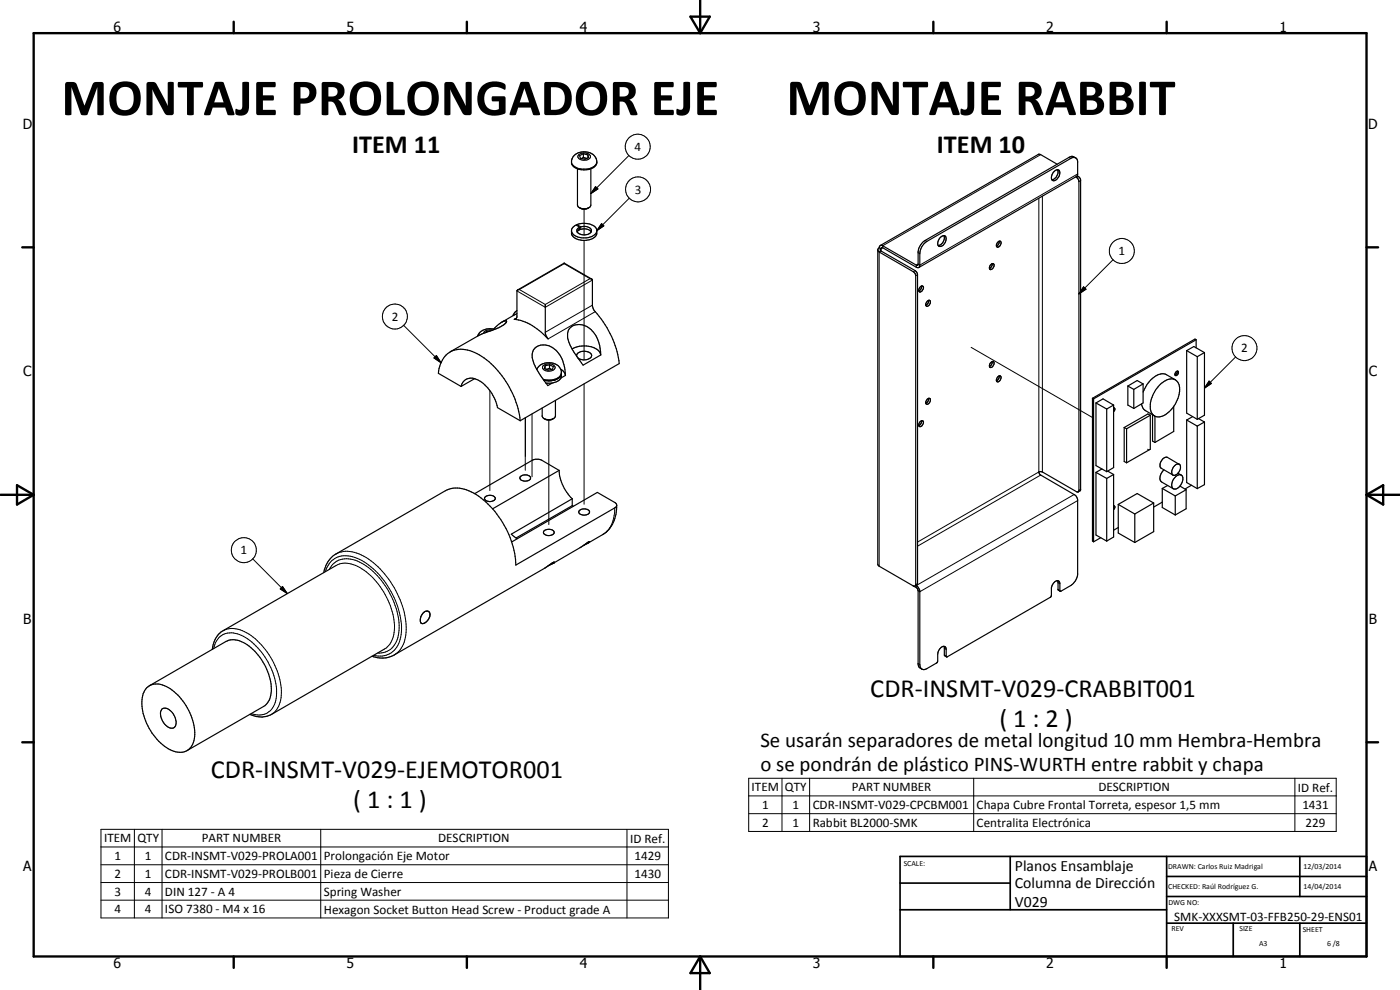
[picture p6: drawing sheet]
<svg xmlns="http://www.w3.org/2000/svg" width="420mm" height="297mm" viewBox="0 0 420 297" stroke-linecap="round" stroke-linejoin="round" font-family="sans-serif">
<g fill="none" stroke="#000" stroke-width=".3">
<path d="M171.5 48.6a3.1 3.1 0 0 0 3.1 2.1 3.9 3.9 0 0 0 4.5-1.9v-.2M173.7 46.4a2.47 2.47 0 0 1 3.5 .4 1.7 1.7 0 0 1-2.3 1.2 1.1 1.1 0 0 1-1.2-.4 1.1 1.1 0 0 1 0-1.2zM178.7 56l.7 .7-2.1 1.4zM188.8 46.7l-11.5 11.4M188.8 59.5l-9.7 9.7M311.8 59.5v82.1l-36.4 21M312.3 46.4l-47.4 27.3v.6l-.5 .4v.6l-.5 .3v94.3M312.8 58.8v82.8M320.8 47.2l.5 .3M323.4 52.2l-47.4 27.3-.5-.3-.5 .3v.7M323.6 53l-.5 .3M324.3 54.1l-.5 .4"/>
<path d="M175.3 62.8v7.7M175.3 72.1v35.9M180.5 67.1l.7 .7-2.1 1.4zM275.5 75.8l.5 .3M277.7 72.1l.5 .3M334 77.9l-10.2 10.3M121.1 97.6l11.3 11.2M147.8 99.1a2.19 2.19 0 0 0-2.7 .9M155 95.4l-.7 .4M155.9 86.9l13.4-7.8 7.8 4.5-13.5 7.8zM177.8 91.6l-14.2 8.1M177.8 84l-14.2 8.2-8.5-4.9"/>
<path d="M178.6 93.5l-14.1 8.2M274.6 81.2l-.5 .3M275.4 82.4l-.6 .3M325.2 86.1l.7 .7-2.1 1.4zM130.2 107.4l.8-.7 1.4 2.1zM131 106.7l1.4 2.1-2.2-1.4zM147 117.2v30M163 109.7a2.41 2.41 0 0 1 3.6 .5 2.19 2.19 0 0 1-3.8 .1zM168.5 111.8a3.5 3.5 0 0 1-4.2 2.2l-1.3-.2M175.3 115.1v36.2M291.5 104.2l36.4 21.1M362.9 114.3l.6 .8-2 1.4z"/>
<path d="M370.8 107.1l-9.3 9.4M157.6 125.3v15.8M157.7 125.3v11.6M159.7 124.2v18.8M164.7 126v31.4M344.4 134.8l.4 .2M184.5 152.4a8.6 8.6 0 0 1-3.6 8M312.3 142.5l-36.9 21.4M322.4 148.4l-47.4 27.3v.6M323.4 150.2l-47.4 27.3-.5-.3M324.3 146.8l-.5 .3M75.8 167.7l10.4 10.4"/>
<path d="M84.8 176l1.4 2.1-2.1-1.4zM97.7 171.5a6.3 6.3 0 0 1 8.8-4.2 23.4 23.4 0 0 1 13.1 15.5 14.1 14.1 0 0 1-.5 11.4 6.1 6.1 0 0 1-6.9 2.4M98.8 170.8a6.1 6.1 0 0 1 8.4-2.5 23.4 23.4 0 0 1 11.7 14.2 13.8 13.8 0 0 1-.3 10.6 5.6 5.6 0 0 1-5.2 2.9M100.8 166.2a8.3 8.3 0 0 1 8.4 .7 26.8 26.8 0 0 1 12.7 22.8 8.2 8.2 0 0 1-3.6 6.8M100.9 169.7a7.9 7.9 0 0 1 8.4 1.4 22.1 22.1 0 0 1 9 18.7 6.7 6.7 0 0 1-2.9 4.9M275.4 175.1l-.6 .3M317.5 176.9l.6 .3M317.5 174.8l.6 .3M64.1 194.6a5.3 5.3 0 0 1 7.7-4.2 20.2 20.2 0 0 1 11 14.7 8.4 8.4 0 0 1-2.1 8.4 5.5 5.5 0 0 1-5.3 .6M67 189.2a8.1 8.1 0 0 1 8.3 1.5 23.6 23.6 0 0 1 8.8 14 10 10 0 0 1-1.8 9l-.9 .7M275.5 199.1l.5 .3M283.4 196.6l.6 .2"/>
<path d="M283.4 194.5l.6 .3M224.7 233.5h176.3v16h-176.3zM224.7 238.8h176.3M234.7 233.5v16M243 233.5v16M292.2 233.5v16M388.6 233.5v16M30.3 248.8h170.3v26.6h-170.3zM30.3 254.1h170.3M30.3 259.5h170.3M40.3 248.8v26.6M48.6 248.8v26.6"/>
<path d="M96.3 248.8v26.6M188.2 248.8v26.6M224.7 244.1h176.3M30.3 264.8h170.3M30.3 270.1h170.3"/>
<circle cx="191.4" cy="44" r="3.7"/>
<circle cx="191.5" cy="56.8" r="3.8"/>
<circle cx="336.7" cy="75.3" r="3.7"/>
<circle cx="118.5" cy="95" r="3.8"/>
<circle cx="373.5" cy="104.4" r="3.8"/>
<circle cx="73.2" cy="165.1" r="3.8"/>
</g>
<g fill="none" stroke="#000" stroke-width=".35">
<path d="M172.2 46.7a4.3 4.3 0 0 1 6.8 1 2.47 2.47 0 0 1-2.5 3.2 4.3 4.3 0 0 1-5-1.8l.2-1.4zM173.3 50.7v10.8a2.39 2.39 0 0 0 3.6 .7l.4-.7v-10.8M175.1 46.1l-1.2 .6 .3 .8 1.3 .3 1.1-.5-.2-.8M175.1 46.1l1.3 .4M175.1 47.2l-.6 .4M175.1 46.1v1.1M175.1 47.2l1 .3M176.4 46.5v.9M317.3 49.3l-5-2.9-.6-.1-47.5 27.4M317.4 50.9a2.36 2.36 0 0 0-1.7 3M317.4 50.9a2.4 2.4 0 0 1-1.7 3M317.4 50.9a1.52 1.52 0 0 1 0 2.6 1.01 1.01 0 0 1-1.7 .4"/>
<path d="M322.8 47.4l.4 .3 .2 .7v4.1l-.3 .4-47.4 27.4M322.8 47.4h-1.2l-43.7 25.2a4.8 4.8 0 0 0-1.9 3.5v3.7l-.3 .5M322.8 47.4l-1-.5-.7 .2-43.4 25a4.8 4.8 0 0 0-2.2 3.4v3.7l-.3 .4-10.3-5.9h-.7M322.8 53.1l.7 .6 .3 .8v92.6l-.2 .5M323.3 52.7l.6 .5 .4 .8v93l-.7 .6M169.3 79v.1M169.3 79l8.3 4.7M169.3 79l-13.9 8M173.2 67.4a5.2 5.2 0 0 1 5.8 1.2 2.44 2.44 0 0 1-2.1 3.3 4.4 4.4 0 0 1-5.4-1.7l.1-1.5 .9-1 .4-.2 1.1 .7M173.2 67.4l1.1 .7M173.2 67.4l-.2 .2M173.7 68.9l.2 .1"/>
<path d="M173.9 62.3a2.39 2.39 0 0 0 2.8 0M173.9 69a2.89 2.89 0 0 1 3.5 .6M174 68.2l-.4 .9-.4 .5M174.3 68.1l-.4 .9M174.3 68.1a2.19 2.19 0 0 1 3.2 1.2 2.6 2.6 0 0 1-4.4 0l.2-.6 .7-.5M179.1 69.4a3.2 3.2 0 0 1-3 2h-1.4a3.6 3.6 0 0 1-3.2-1.9M263.4 75l.5 .6 10.4 6 .5 .9v93.1l-.2 .3-.5-.1M263.4 75v94.3l.5 .6 10.2 5.9M263.9 74.3l-.5 .7M263.9 74.3l.5 .4M264.2 73.7l-.3 .6M264.4 74.7l-.2 .1 .2 .5 10.2 5.9 .5 .5 .3 .7v92.9l-.8 .6"/>
<path d="M264.4 74.7v-.3l.5-.1 10.1 5.9 .7 .1M283.3 70.7a2.4 2.4 0 0 0-1.8 3M283.3 70.7a2.33 2.33 0 0 1-1.7 3M283.3 70.7a1.52 1.52 0 0 1 0 2.6 1.12 1.12 0 0 1-1.8 .4M297.2 79.5l.3-.3a.54 .54 0 0 1 .8 0 .54 .54 0 0 1 0 .8l-.4 .6-.7 .3-.3-.5zM297.8 79.1l-.2 .8-.6 .7M299.3 72.8l.7-.5a.95 .95 0 0 1 .4 1 .95 .95 0 0 1-.8 .8l-.3 .1-.3-.4zM299.9 72.4a1.49 1.49 0 0 1-.9 1.4M146 99.5l-.1 .2M146 99.5v.2M147.1 99.3l-1.1 .2M148.5 98.8a4 4 0 0 0-5.2 2"/>
<path d="M150.7 96.6l-2.5 2.1M150.7 96.6l1-.4 .3 .3a9.3 9.3 0 0 1-5.4 3l-2.6 1-8.9 5.1M155.1 94.1l-4.4 2.5M155.1 93.2l-.6 .6-.5 .9M155.4 87l-.3 .3v7.7l-.4 .8h-.4a15.8 15.8 0 0 1 10.2 5.9l-.9-1.7v-8.6M155.9 86.9l-.5 .1M170.9 98.6a4.9 4.9 0 0 1 7.5 1.4 11.6 11.6 0 0 1 1.9 6.5l-5.3 3.1a22.1 22.1 0 0 1-4.7-8.5v-1.2zM177.1 83.6l.5 .1M177.6 83.7l.2 .3v7.8a11 11 0 0 0 2.7 4 27.6 27.6 0 0 1 5.3 13.3l-29.7 17.1M276.2 86.1l.5-.3a.93 .93 0 0 1 .4 .9 .93 .93 0 0 1-.6 .8l-.5 .1-.3-.3 .1-.6zM276.6 85.8a1.5 1.5 0 0 1-.9 1.5M278.5 90.2l.4-.1a1.01 1.01 0 0 1 .1 1.2 1.01 1.01 0 0 1-1.1 .4l-.1-.5z"/>
<path d="M278.7 90.1l-.2 1-.7 .5M138.4 116a3.2 3.2 0 0 1 5.2-1.9 12.3 12.3 0 0 1 5.7 8.2l6.8 3.9M138.4 116l-6.8-4a7.1 7.1 0 0 1 5.5-7.1 11.9 11.9 0 0 1 9.6 3.6 28.6 28.6 0 0 1 9.4 17.7M142.4 113.6l-4 2.4M161.1 110.8h.1M161.1 110.9a4.2 4.2 0 0 1 7.3 .1l.1 2.1a3.9 3.9 0 0 1-4.6 1.8M163.6 109.7v1M164.9 110.5l-1 .3M164.9 109.5l1.2 .5-.3 .8-1.3 .3-1.1-.5 .2-.9M164.9 109.5l-1.3 .2M164.9 109.5v1M164.9 110.5l.6 .4"/>
<path d="M168.3 110.8l1.1 1 .3 .8M168.5 112.3a4.2 4.2 0 0 1-5.3 1.8M169.7 112.6l-1.4 .8M169.7 112.6a9.1 9.1 0 0 0-5.2-8.9 3.4 3.4 0 0 0-3.8 .6 3.4 3.4 0 0 0-.8 3.8l.8 2.1 1 1.6 2.7 3.9 1.3-.8M171.7 104.7a6.9 6.9 0 0 1 8.2 .9l.4 .9M173.1 106.9a1.47 1.47 0 0 1 1.8-1.5 2.25 2.25 0 0 1 2.7 1.3 2.8 2.8 0 0 1-4.2 .7M278.3 119.8l.5-.3a.7 .7 0 0 1 .5 .6 .7 .7 0 0 1-.4 .7 .6 .6 0 0 1-.5 .5 .6 .6 0 0 1-.6-.3v-.4zM278.7 119.5l-.2 1-.7 .4M297.2 108.9l.8-.4a1.01 1.01 0 0 1 .1 1.2 1.01 1.01 0 0 1-1.1 .4zM297.8 108.5a1.56 1.56 0 0 1-.8 1.5M299.3 113.2l.7-.4a.92 .92 0 0 1 .4 .9 .92 .92 0 0 1-.6 .7l-.3 .2-.5-.3zM299.9 112.8l-.1 .7-.8 .8"/>
<path d="M327.9 119.5v42.8l.3 .3M327.9 119.5l.3 .2M328.2 119.7v42.9M338.5 115.8l1.8 1M338.5 115.8v5.7l1.8 1.1M340.3 116.8v5.8M343.1 115.2l-1.8-1-2.8 1.6M343.1 115.2l-2.8 1.6M343.1 115.2v5.7l-2.8 1.7M352.8 114a4.3 4.3 0 0 0-4.9 1.6 8.5 8.5 0 0 0-2.4 8.1l1 1.1M352.8 114a3.8 3.8 0 0 1 1.1 4.4 8.8 8.8 0 0 1-5.6 6.6l-1.1 .1-.7-.3M352.8 114l-3-1.7a4.4 4.4 0 0 0-4.5 1.8l-1.1 1.4-1.1 2.1"/>
<path d="M353.3 111.4a1.05 1.05 0 0 1-.7 1.1M353.3 111.3a.71 .71 0 0 1 .2 .9 .71 .71 0 0 1-.8 .4M353.3 111.3a1.13 1.13 0 0 0-.6 1.3M356.1 105.2l2.2-1.2 3.2 1.8M356.1 105.2l3.2 1.8M356.1 105.2v18.8l3.2 1.8M359 101.9l-.4-.2-30.7 17.8M359 101.9l-30.8 17.8M359 101.9v2.5M359.3 107v18.8M361.5 105.8l-2.2 1.2M361.5 105.8v18.8l-2.2 1.2"/>
<path d="M162.7 122.4v2.6a2.36 2.36 0 0 0 3.4 .6M166.7 120.1v4.7a2.2 2.2 0 0 1-3.3 .8M276.2 126.5l.6-.3a1.08 1.08 0 0 1-.6 1.8h-.2a1 1 0 0 1 .2-1.5zM276.6 126.2l-.3 1-.6 .5M328.9 120.9v18.8l3.2 1.8M328.9 120.9l2.1-1.2 3.2 1.8M328.9 120.9l3.2 1.8M332.1 122.7v18.8M334.2 122.4l.4 .3-.4 .8M334.2 121.5v18.8l-2.1 1.2M334.2 121.5l-2.1 1.2M337.4 128.3l.7 .4"/>
<path d="M337.4 128.3v10.2l.7 .4M338.1 128.7v10.2M342.6 121.2l.7 1.7 3.2 1.9M345.2 124.6v10.2l-7.1 4.1M345.2 124.6l-.7-.4-7.1 4.1M345.2 124.6l-7.1 4.1M345.9 124.5v7.8l.7 .5M346.6 124.8v8M352.2 121.9v7.6l-5.6 3.3M352.5 139.7a.97 .97 0 0 1 1.3-.5 .97 .97 0 0 1 .5 1.3 2.46 2.46 0 0 1-2.1 2.1 1.6 1.6 0 0 1-.1-2.3zM353.9 139.3l-3.5-2.1a2.27 2.27 0 0 0-2.2 3l3.8 2.3M356.1 126v18.8l3.2 1.8"/>
<path d="M356.1 126l3.2 1.8M357.9 125l-1.8 1M359.3 127.8v18.8M359.7 125.6l1.8 1M361.5 126.6v18.8l-2.2 1.2M361.5 126.6l-2.2 1.2M145.6 149.1a1.81 1.81 0 0 1 3 .6 1.87 1.87 0 0 1-3.2-.2zM156.2 143a2.02 2.02 0 0 1 3 .4 1.86 1.86 0 0 1-3.2 .1zM163.2 159.3a1.84 1.84 0 0 1 3.1 .6 1.86 1.86 0 0 1-3.2-.2zM167.8 141.1l-5.5-3.1-2-.1-17.9 10.2M167.8 141.1l-19.9 11.6M167.8 141.1a12.9 12.9 0 0 0 3.9 8.5"/>
<path d="M171.7 151.7l.4 .2M171.7 149.6v2.1M171.7 151.7l-16.8 9.7M171.7 149.6l-18.3 10.7 1.8 1.3M173.9 153.2a2.02 2.02 0 0 1 3 .4 1.82 1.82 0 0 1-1.6 1 1.82 1.82 0 0 1-1.6-1.1zM185.1 151.7l-.4 .6-29.9 17.2a27.4 27.4 0 0 0-12.6-21.5 8.6 8.6 0 0 0-8.5-.8l-32.9 19a8 8 0 0 0-3.7 5.6M323.6 147.6l-.5-.1-10.3-5.9h-1l.4 .9 10.4 6 .8 1.2v23a4.7 4.7 0 0 1-2.1 3l-3.1 1.7M328.9 141.7l3.2 1.9M328.9 141.7v18.8l3.2 1.8M330.7 140.7l-1.8 1M332.1 143.6v18.7M332.4 141.4l1.8 1"/>
<path d="M334.2 151.8a.59 .59 0 0 1 .5 .5 .59 .59 0 0 1-.5 .6M334.2 142.4l-2.1 1.2M334.2 142.4v18.7l-2.1 1.2M335.6 151.3v8.6l5 2.9M335.6 151.3l5 2.9M335.6 158.3l-1.4 .8M340.6 154.2v8.6M346.2 150.9l-4.9-2.8-5.7 3.2M346.2 150.9l-5.6 3.3M346.2 150.9v8.6l-5.6 3.3M348.8 146.6l3.9 2.2M348.8 146.6v5.7l3.9 2.2"/>
<path d="M348.8 150.7l-2.6 1.4M349.3 141a2.63 2.63 0 0 0-.7 3.6l3.5 2M350.4 145.7l-1.6 .9M352.7 148.8v5.7M353.5 142l1 .5M354.1 145.9l-1.1 .8-.9-.1M354.1 145.8l1.9 1.1M354.5 142.5a2.78 2.78 0 0 0-2.7 3.8l.3 .3M354.5 142.5l.2 .2a2.57 2.57 0 0 1-.6 3.2M356 146.9l-3.3 1.9M356 146.9v5.8l-3.3 1.8M357.6 145.6l-2 1.1"/>
<path d="M100.9 169.7l-33.9 19.5a7 7 0 0 0-3.3 5.7M153.6 162.6l25.7-14.9 5.6 3.4a9.5 9.5 0 0 1-4 9.3l-4.6 2.6M164.5 169.8l-46.2 26.7a7.8 7.8 0 0 1-6.6 .4M166.3 168.7l-1.8 1.1M166.3 168.7h.1M175.2 163.6l-9.4 5.6M176.3 163.1l-1 .5M176.9 162.6l-1.7 1M176.9 162.6h.1M176.9 162.6l-.6 .5M274.1 175.8l1.1 .6 .3 .8v22.2l.3 .8 .9 .6M274.9 175.7h.1"/>
<path d="M275 175.7l.7 .8 .3 .8v22.1l.2 .8 .5 .6M317.4 174.2l.1 2.7 .7 .5M318.2 177.4l-.1-2.3a.88 .88 0 0 0-.7-.9 .88 .88 0 0 0-1 .6l-.9 1.5v2.3l-.2 .6-31.1 17.9-.2-.3-.1-2.4-.6-.5M330.4 161.3l-2.2 1.3M115.4 194.7l-34 19.7a6.9 6.9 0 0 1-6.4-.1M126.9 184a1.15 1.15 0 0 1 1.7-.6 1.15 1.15 0 0 1 .3 1.7 2.38 2.38 0 0 1-2.5 1.9l-.1-.2a2.95 2.95 0 0 1 .3-2.4zM283.3 193.9l.1 2.7 .6 .5M283.3 193.9a2.5 2.5 0 0 0-1.9 2.4v2l-.2 .6-3.3 1.8-.5 .2-.7-.1M44 206.4a5.5 5.5 0 0 1 7.1 .2 17.1 17.1 0 0 1 7.2 15.1 4.4 4.4 0 0 1-6.7 3.5 12.6 12.6 0 0 1-4.5-3.3 16.4 16.4 0 0 1-4.4-12.6l.3-1.1zM44.9 205.7l22.9-13.3a6.8 6.8 0 0 1 7.5 2 16.8 16.8 0 0 1 6 14.1 5 5 0 0 1-2.2 3.5l-23 13.2M48.6 212.8a2.28 2.28 0 0 1 3.1 1 3.5 3.5 0 0 1 .6 4.5 3.1 3.1 0 0 1-3.8-2.5 2.81 2.81 0 0 1 .1-3z"/>
</g>
<circle cx="166.3" cy="168.7" r=".18" fill="#000"/>
<g fill="none" stroke="#000" stroke-width=".71">
<path d="M10.1 9.9h400v277.1h-400zM70.1 6.5v3.4M140.1 6.5v3.4M207.2 5h5.8l-2.9 4.9zM210.1 0v9.9M280.1 6.5v3.4M350.1 6.5v3.4M6.7 74.2h3.4M410.1 74.2h3.5M.1 148.5h10M5.1 145.6l5 2.9-5 2.9zM410.1 148.5h10"/>
<path d="M410.1 148.5l5-2.9v5.8zM6.7 222.7h3.4M410.1 222.7h3.5M70.1 287v3.4M140.1 287v3.4M210.1 287v10M210.1 287l2.9 5h-5.8zM280.1 287v3.4M350.1 287v3.4"/>
</g>
<path d="M270.1 257h140v30h-140zM303.2 257v16M350.1 257v30M390.1 257v12M270.1 265h33.1M270.1 273h80M350.1 277h60M350.1 269h60M350.1 263h60M370.1 277v10M390.1 277v10" fill="none" stroke="#000" stroke-width=".51"/>
<path d="M178.7 56l.7 .7-2.1 1.4zM180.5 67.1l.7 .7-2.1 1.4zM325.2 86.1l.7 .7-2.1 1.4zM131 106.7l1.4 2.1-2.2-1.4zM362.9 114.3l.6 .8-2 1.4zM84.8 176l1.4 2.1-2.1-1.4z" fill="#000"/>
<g font-size="15.8">
<text x="18.4" y="34.5">MONTAJE PROLONGADOR EJE</text>
<text x="236" y="34.5">MONTAJE RABBIT</text>
</g>
<g font-size="7.9">
<text x="105.7" y="46">ITEM 11</text>
<text x="281.2" y="46">ITEM 10</text>
<text x="261.2" y="209">CDR-INSMT-V029-CRABBIT001</text>
<text x="299.9" y="218">( 1 : 2 )</text>
<text x="63.3" y="233.5">CDR-INSMT-V029-EJEMOTOR001</text>
<text x="106" y="242.5">( 1 : 1 )</text>
</g>
<g font-size="6.3">
<text x="228.2" y="224.1">Se usarán separadores de metal longitud 10 mm Hembra-Hembra</text>
<text x="228.2" y="231.3">o se pondrán de plástico PINS-WURTH entre rabbit y chapa</text>
</g>
<g font-size="4.7">
<text x="304.6" y="261.2">Planos Ensamblaje</text>
<text x="304.6" y="266.6">Columna de Dirección</text>
<text x="304.6" y="272">V029</text>
</g>
<g font-size="4.2">
<text x="34" y="9.6">6</text>
<text x="104" y="9.6">5</text>
<text x="174" y="9.6">4</text>
<text x="244" y="9.6">3</text>
<text x="314" y="9.6">2</text>
<text x="384" y="9.6">1</text>
<text x="6.8" y="38.7">D</text>
<text x="410.6" y="38.7">D</text>
<text x="7" y="112.9">C</text>
<text x="410.8" y="112.9">C</text>
<text x="7" y="187.1">B</text>
<text x="410.8" y="187.1">B</text>
<text x="7" y="261.4">A</text>
<text x="410.8" y="261.4">A</text>
<text x="34" y="290.4">6</text>
<text x="104" y="290.4">5</text>
<text x="174" y="290.4">4</text>
<text x="244" y="290.4">3</text>
<text x="314" y="290.4">2</text>
<text x="384" y="290.4">1</text>
</g>
<g font-size="3.9">
<text x="190.4" y="45.3">4</text>
<text x="190.5" y="58.1">3</text>
<text x="335.7" y="76.6">1</text>
<text x="117.5" y="96.3">2</text>
<text x="372.5" y="105.7">2</text>
<text x="72.2" y="166.3">1</text>
<text x="225.6" y="237.4">ITEM</text>
<text x="235.6" y="237.4">QTY</text>
<text x="255.6" y="237.4">PART NUMBER</text>
<text x="329.7" y="237.4">DESCRIPTION</text>
<text x="389.5" y="237.5">ID Ref.</text>
<text x="228.7" y="242.7">1</text>
<text x="237.9" y="242.7">1</text>
<text x="243.9" y="242.7">CDR-INSMT-V029-CPCBM001</text>
<text x="293.1" y="242.8">Chapa Cubre Frontal Torreta, espesor 1,5 mm</text>
<text x="390.9" y="242.7">1431</text>
<text x="228.7" y="248.1">2</text>
<text x="237.9" y="248.1">1</text>
<text x="243.9" y="248.2">Rabbit BL2000-SMK</text>
<text x="293.1" y="248.2">Centralita Electrónica</text>
<text x="391.8" y="248.1">229</text>
<text x="31.2" y="252.7">ITEM</text>
<text x="41.3" y="252.8">QTY</text>
<text x="60.5" y="252.7">PART NUMBER</text>
<text x="131.5" y="252.8">DESCRIPTION</text>
<text x="189.1" y="252.9">ID Ref.</text>
<text x="34.4" y="258.1">1</text>
<text x="34.4" y="263.4">2</text>
<text x="43.5" y="258.1">1</text>
<text x="43.5" y="263.4">1</text>
<text x="49.5" y="258.1">CDR-INSMT-V029-PROLA001</text>
<text x="49.5" y="263.4">CDR-INSMT-V029-PROLB001</text>
<text x="97.2" y="258.1">Prolongación Eje Motor</text>
<text x="97.2" y="263.4">Pieza de Cierre</text>
<text x="190.4" y="258.1">1429</text>
<text x="190.4" y="263.4">1430</text>
<text x="34.4" y="268.7">3</text>
<text x="43.5" y="268.7">4</text>
<text x="49.5" y="268.7">DIN 127 - A 4</text>
<text x="97.2" y="268.8">Spring Washer</text>
<text x="34.4" y="274">4</text>
<text x="43.5" y="274">4</text>
<text x="49.5" y="274">ISO 7380 - M4 x 16</text>
<text x="97.2" y="274.1">Hexagon Socket Button Head Screw - Product grade A</text>
<text x="352.4" y="276.3">SMK-XXXSMT-03-FFB250-29-ENS01</text>
</g>
<g font-size="2.4">
<text x="271.2" y="259.7">SCALE:</text>
<text x="350.6" y="260.8">DRAWN: Carlos Ruiz Madrigal</text>
<text x="391.2" y="260.6">12/03/2014</text>
<text x="350.6" y="266.9">CHECKED: Raúl Rodríguez G.</text>
<text x="391.2" y="266.7">14/04/2014</text>
<text x="350.6" y="271.4">DWG NO:</text>
<text x="351.6" y="279.3">REV</text>
<text x="372" y="279.4">SIZE</text>
<text x="391" y="279.6">SHEET</text>
<text x="377.9" y="283.8">A3</text>
<text x="398.3" y="283.8">6 /8</text>
</g>
</svg>
